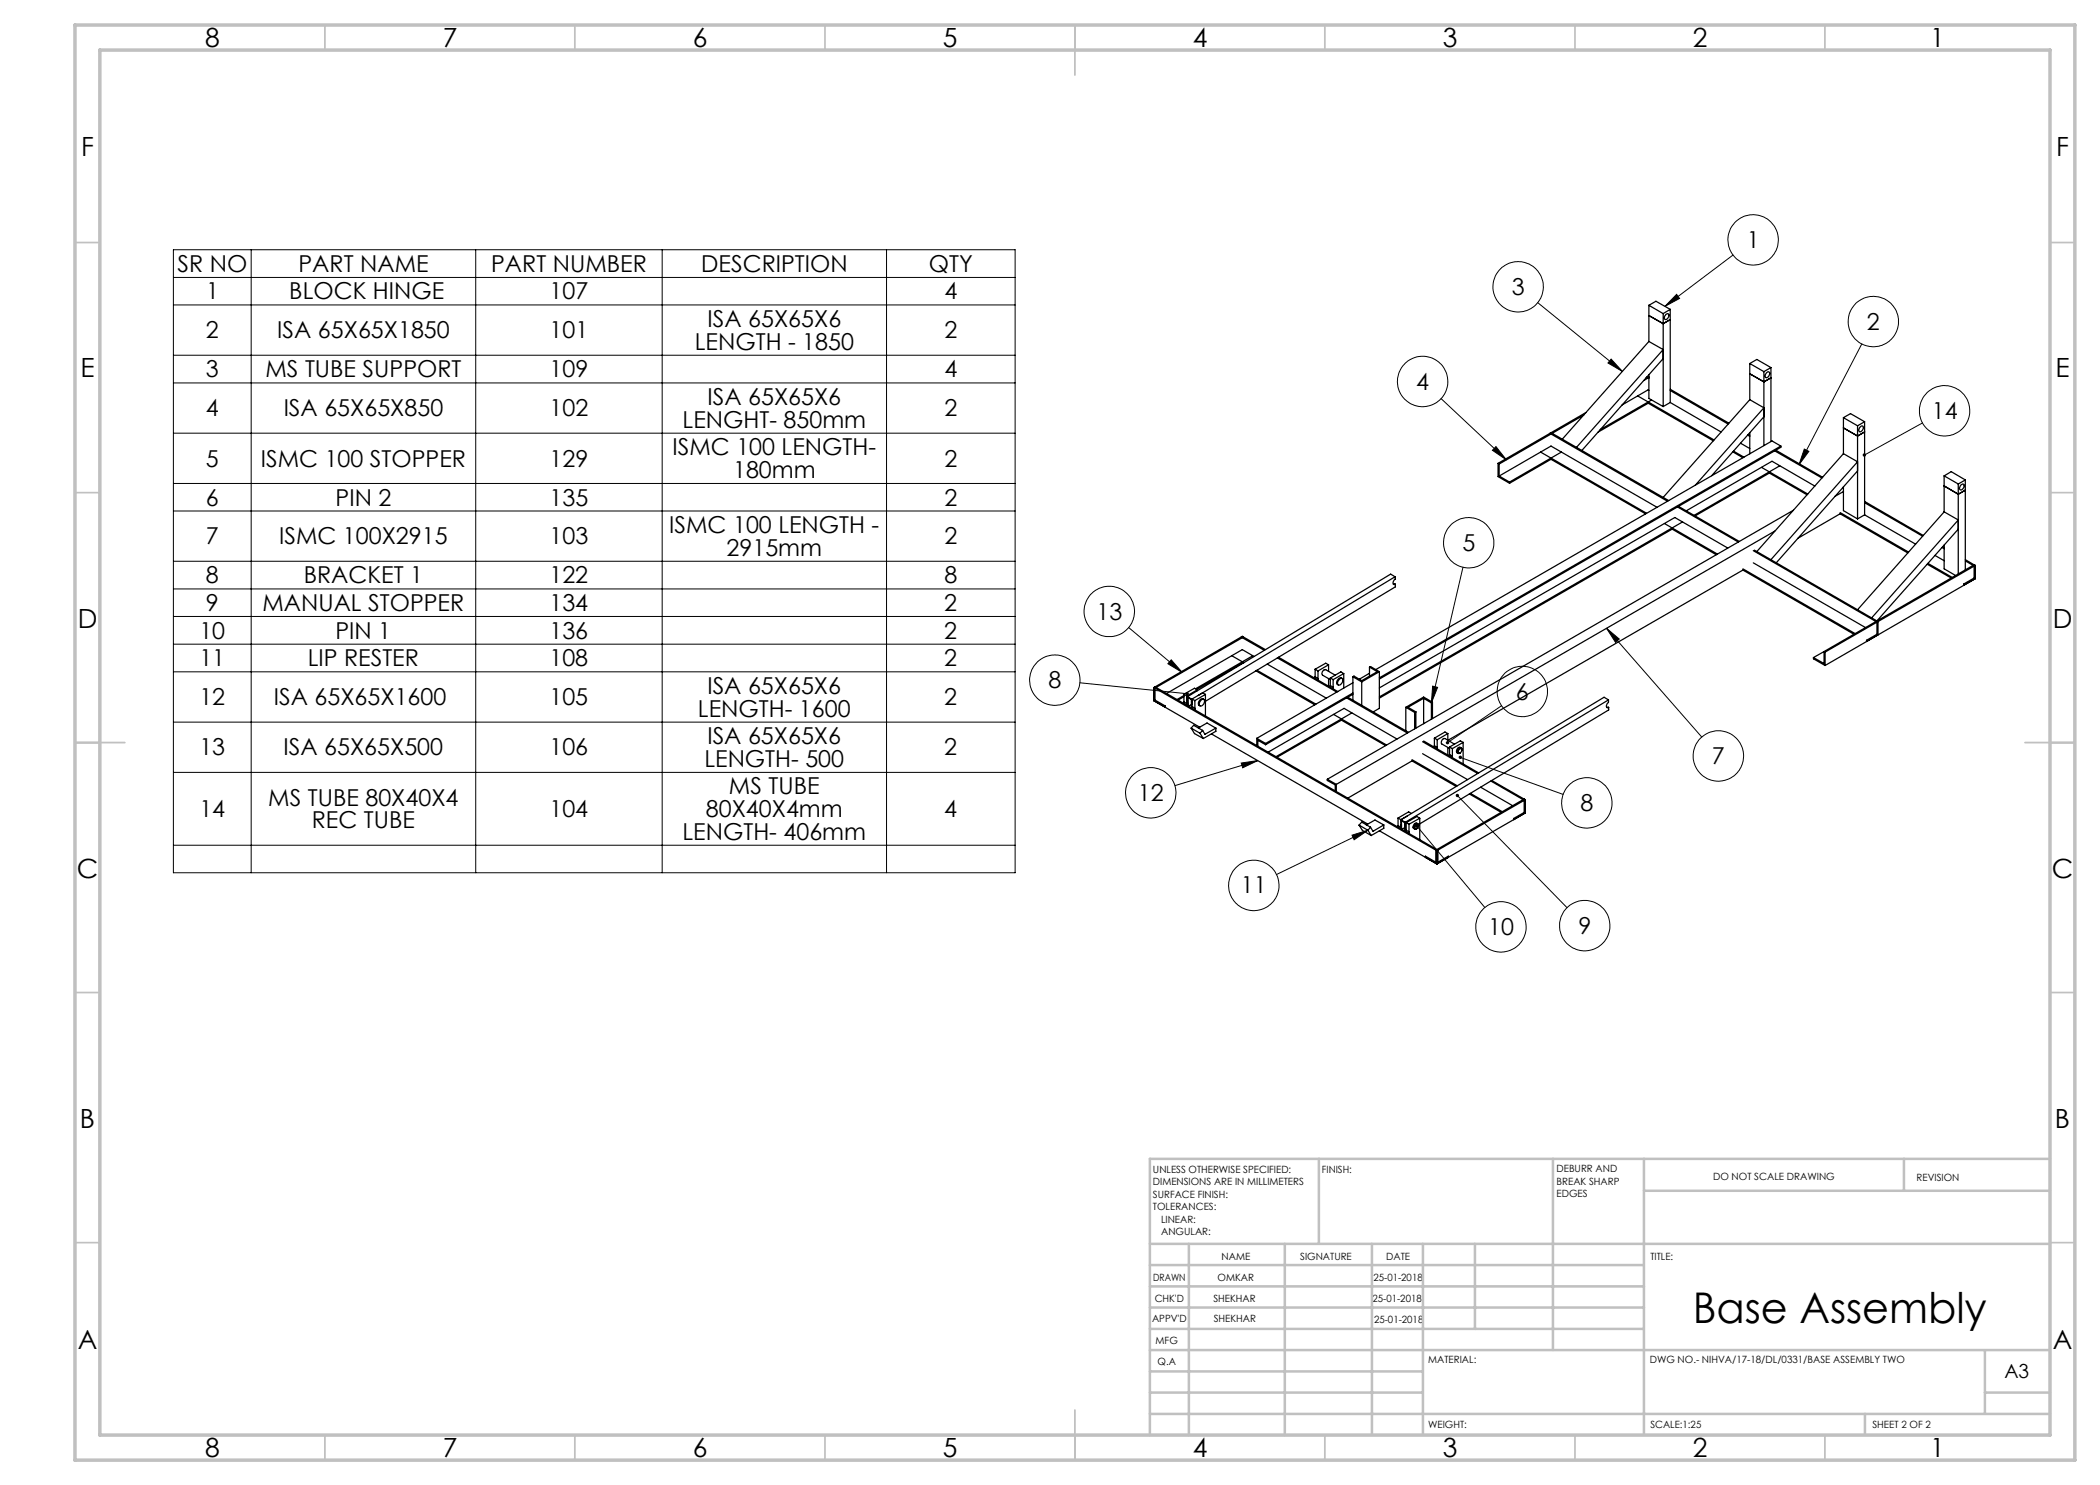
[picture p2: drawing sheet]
<svg xmlns="http://www.w3.org/2000/svg" width="420mm" height="297mm" viewBox="0 0 420 297" stroke-linecap="round" stroke-linejoin="round" font-family="sans-serif">
<g fill="none" stroke="#000" stroke-width=".2">
<path d="M34.7 49.9h168.3v124.7h-168.3zM34.7 55.5h168.3M50.2 49.9v124.7M95.1 49.9v124.7M132.4 49.9v124.7M177.3 49.9v124.7M335.3 58.9l.6 .8-2.9 1.6zM346.6 51l-13.6 10.3M34.7 61h168.3M34.7 71h168.3M34.7 76.6h168.3M288.2 79.7l13.1 12.3"/>
<path d="M307.6 60.5l16.9 13.8M322.2 71.8l2.3 2.5-2.9-1.7zM372.4 68.8l-12.6 24.2M34.7 86.6h168.3M34.7 96.7h168.3M299.2 89.3l2.1 2.7-2.8-1.9zM360.9 89.8l.9 .5-2 2.7zM384.5 84.6l-11.6 6.4M34.7 102.2h168.3M34.7 112.3h168.3M34.7 117.8h168.3M292.6 113.4l-6.3 27.2"/>
<path d="M34.7 123.3h168.3M34.7 128.8h168.3M34.7 134.4h168.3M216 136.6l21.4 2.1M225.7 125.5l10.7 9M234.2 132l2.2 2.5-2.8-1.8zM286.5 137.2l1 .3-1.2 3.1zM321.3 125.7l2.5 2.1-.7 .7zM321.3 125.7l19.1 21.7M34.7 144.4h168.3M34.7 154.5h168.3M248.2 152.6l3.4-.5-3.1 1.5z"/>
<path d="M251.6 152.1l-16.6 5M291.5 159.1l21.9 22.4M292.1 151.5l20.5 7.4M300.3 141.1l-10.8 7.5M34.7 169h168.3M270.4 167l3.2-1-2.8 2zM273.6 166l-18.3 8.9M283.4 165.2l13.6 16.3"/>
<circle cx="303.6" cy="57.4" r="5"/>
<circle cx="350.6" cy="48" r="5"/>
<circle cx="284.5" cy="76.3" r="5"/>
<circle cx="374.7" cy="64.3" r="5"/>
<circle cx="388.9" cy="82.2" r="5"/>
<circle cx="293.7" cy="108.6" r="5"/>
<circle cx="211" cy="136" r="5"/>
<circle cx="221.9" cy="122.3" r="5"/>
<circle cx="304.5" cy="138.3" r="5"/>
<circle cx="230.2" cy="158.6" r="5"/>
<circle cx="343.7" cy="151.2" r="5"/>
<circle cx="250.8" cy="177.1" r="5"/>
<circle cx="317.4" cy="160.6" r="5"/>
<circle cx="300.2" cy="185.4" r="5"/>
<circle cx="316.9" cy="185.1" r="5"/>
</g>
<g fill="none" stroke="#c0c0c0" stroke-width=".35">
<path d="M65 5v5M115 5v5M165 5v5M215 5v10M265 5v5M315 5v5M365 5v5M15 48.5h5M410 48.5h5M15 98.5h5M410 98.5h5M15 148.5h10"/>
<path d="M405 148.5h10M15 198.5h5M410 198.5h5M15 248.5h5M410 248.5h5M65 287v5M115 287v5M165 287v5M215 282v10M265 287v5M315 287v5M365 287v5"/>
</g>
<g fill="none" stroke="#c0c0c0" stroke-width=".5">
<path d="M263.8 231.8v17M310.6 231.8v38.2M328.8 231.8v55.2M328.8 238.2h81.2M380.8 231.8v6.4M410 231.8h-180v55.2M230 248.8h180M230 257.3h98.8M230 253h98.8M237.8 248.8v38.2M257 248.8v38.2M274.4 248.8v38.2"/>
<path d="M284.6 248.8v38.2M295 248.8v17M230 265.8h98.8M230 261.5h98.8M230 278.5h54.6M230 274.3h54.6M230 270h180M397 278.5h13M397 270v12.8M230 282.8h180M373 282.8v4.2"/>
</g>
<path d="M15 5h400v287h-400zM20 10h390v277h-390z" fill="none" stroke="#c0c0c0" stroke-width=".7"/>
<path d="M335.3 58.9l.6 .8-2.9 1.6zM322.2 71.8l2.3 2.5-2.9-1.7zM360.9 89.8l.9 .5-2 2.7zM299.2 89.3l2.1 2.7-2.8-1.9zM321.3 125.7l2.6 2.1-.8 .7zM248.2 152.6l3.4-.5-3.1 1.5zM234.2 132l2.2 2.5-2.8-1.8zM286.5 137.2l1 .3-1.2 3.1zM270.4 167l3.2-1-2.8 2zM291.2 158.9a.34 .34 0 0 0 0 .5 .34 .34 0 0 0 .6-.2 .34 .34 0 0 0-.4-.4l-.2 .1 .3 .2zM237.2 138.5a.34 .34 0 0 0 .1 .6 .34 .34 0 0 0 .5-.3l-.4-.1h.4a.34 .34 0 0 0-.3-.3 .34 .34 0 0 0-.3 .1zM291.9 151.2l-.2 .1 .4 .2-.4-.2a.34 .34 0 0 0 .4 .5 .34 .34 0 0 0 .3-.4 .34 .34 0 0 0-.5-.2zM289.3 148.3l-.1 .4 .3-.1-.3 .1a.34 .34 0 0 0 .5 .1 .34 .34 0 0 0 .1-.5 .34 .34 0 0 0-.5 0zM283.2 165a.33 .33 0 0 0 0 .5 .33 .33 0 0 0 .5-.2 .33 .33 0 0 0-.5-.3l.2 .2zM372.7 90.7l-.1 .5 .3-.2-.3 .2a.34 .34 0 0 0 .4 .1 .34 .34 0 0 0 .2-.5 .34 .34 0 0 0-.5-.1z" fill="#000"/>
<g fill="none" stroke="#000" stroke-width=".25">
<path d="M327.6 79.2l15.2 8.8M329.6 75.3l-.4 .3M329.6 75.3l.2 .1M329.6 75.3l-.2 .2 .4 .2M329.8 68.3l-17.3 19.5M329.8 68.3l2.8 1.6-17.3 19.6M329.8 63.1l2.8 1.6 1.4-.8M329.8 61.1l2.8 1.6M329.8 61.1v7.2M329.8 74.9v4.8l2.8 1.6M329.8 61.1l1.4-.8 2.8 1.6M329.8 78.1l-.2-.1-5.2 3"/>
<path d="M329.8 75.5l-1 .6M332.6 71.7l-16.2 18.4M332.6 62.7v18.6M333.1 62.9a.39 .39 0 0 1 .6-.1 .39 .39 0 0 1 0 .6l-.1 .1a.41 .41 0 0 1-.6 .4 .41 .41 0 0 1 0-.7zM334 61.9l-1.4 .8M334 61.9v18.6M334 78.1l11.6 6.7M334 77.9l11.8 6.7M350 79.9l-17.4 19.6M350 79.9l2.8 1.7-13.7 15.4M350 72.7l2.8 1.6M350 74.8l2.8 1.6 1.4-.8"/>
<path d="M350 72.7v7.2M350 72.7l1.4-.8 2.8 1.6M352.8 74.3v14.8M353.4 74.4h.3a.68 .68 0 0 1 .2 .7 .68 .68 0 0 1-.6 .5 .63 .63 0 0 1-.3-.6 .63 .63 0 0 1 .4-.6zM354.2 73.5l-1.4 .8M354.2 73.5v14.8M299.6 92.7v2.6l2.3 1.4M299.6 92.7l.2 .1M299.8 92.8v2.4M299.8 95.2l2.1 1.2M299.8 95.2l10.4-6 21.2 12.3M301.9 96.4v.3"/>
<path d="M301.9 96.7l8.3-4.8 18.9 10.9M308.1 90.4l21.2 12.3M312.3 90.4l-10.4 6M316.8 83l-17 9.8M317.2 82.5l-17.6 10.2M319.6 86.4l10-5.8 13.1 7.6M330.3 80l-10.3 5.9M334 80.5l-1.4 .8M334 80.5l10.2 5.9M346.6 90.4l2 1.1M346.7 90.2l2.1 1.2M348.1 88.6l1.9 1.1"/>
<path d="M349.5 87l.5 .3M349.7 86.9l.3 .1M350 86.6v4.2M352.3 93.5l9.3 5.3M352.8 83.4l-10.5 11.7M354.9 90.2l9.5 5.4M355.1 90l9.4 5.5M356 93.2l-17.2 9.9M356.2 89.2l-80.3 46.4M356.2 89.2l-1.8-1-79.2 45.7M356.2 89.2v.3l-80.3 46.3M361.4 99l-7.5-4.4-14.9 8.6"/>
<path d="M363 97.2l-8.6-5-17.1 10M368.7 90.7l-17.3 19.6M368.7 90.7l2.8 1.7-17.3 19.5M368.7 85.6l2.8 1.6 1.4-.8M368.7 83.5l2.8 1.7M368.7 83.5v7.2M368.7 97.4v4.7l2.8 1.7M368.7 83.5l1.4-.8 2.8 1.6M368.7 98.3l-1.7 1M371.5 94.2l-16.3 18.4M371.5 85.2v18.6M372 85.5a.4 .4 0 0 1 .6-.3 .4 .4 0 0 1 0 .7l-.1 .2a.4 .4 0 0 1-.7 .2 .4 .4 0 0 1 .1-.6z"/>
<path d="M372.9 84.3l-1.4 .9M372.9 84.3v18.7M388.8 97.2l2.9 1.6 1.4-.8M388.8 95.2l2.9 1.6M388.8 95.2v7.2M388.8 95.2l1.4-.9 2.9 1.7M391.7 96.8v18M392.3 96.9l.2-.1a.46 .46 0 0 1 .4 .4 .46 .46 0 0 1-.3 .5 .39 .39 0 0 1-.6 .2 .39 .39 0 0 1 0-.6zM393.1 96l-1.4 .8M393.1 96v18M278.7 116.8h.3M279 115.4v.4l-.4 .7a.27 .27 0 0 0 .1 .4 .27 .27 0 0 0 .3-.1"/>
<path d="M279 115.4l-.9-.6-40.6 24.5M279 115.4l-39.4 23.7M279 116.8l.1 .6-38 22.9M332.9 104.7l10.6 6.1M333.7 100.1l-23.5-13.6-.2 .2 23.5 13.6M335.5 101.4l12.2 7M335.7 101.3l12.2 7M336.5 104.4l-60.6 35M343.3 110.9l-8.9-5.1-58.5 33.8M345.5 109.6l-10.5-6.1-59.1 34.1M348.6 113.8l22.4 12.9M350.7 112.6l22.4 12.9"/>
<path d="M350.7 110.1l24.7 14.3M350.9 110l24.7 14.3M355 106.2l-87.7 50.7M358.7 102.1l-93.2 53.8M359.6 107.6l8.4-4.8 13.6 7.8M368 102.5l13.7 7.9M372.9 103l-1.4 .8M372.9 103l10.2 5.8M372.9 100.5l11.6 6.7M372.9 100.3l11.8 6.8M385.4 112.9l4.8 2.7M385.6 112.7l4.9 2.8"/>
<path d="M387 111.1l1.8 1M388.4 109.5l.4 .2M388.5 109.3l.3 .2M388.8 102.4l-17.3 19.6M388.8 102.4l2.9 1.6-17.4 19.6M388.8 109v4.8l2.3 1.3M391.7 105.8l-16.3 18.4M393.1 112.2l1.7 1M393.1 111.9l1.9 1.2M394.8 113.2v2.4l-2.1 1.2v.2l2.3-1.3M395 113.1l-30 17.3M395 113.1v2.6"/>
<path d="M395 115.7l-30 17.4M395 113.1l-.2-.1-30 17.3M395 113.1l-.2 .1M230.8 137.5v2.7M230.8 137.5l.2 .1M230.8 137.5l56.6 32.6M230.8 137.5l.2-.1 56.6 32.6M231 137.6v2.4l2.1 1.2v.3l-2.3-1.3M236.8 138.8v1.9M236.8 138.8l.5 .4M236.8 139.3l-1.2 .7M236.8 139.1l-1.4 .8"/>
<path d="M237.3 139.2v1.8M237.5 139.3l.9 .5M237.5 139.3v1.8M238.4 139.8v1M238.4 139.8h.1M238.4 139.8v1.8M238.4 139.8l.6 .3M239.5 138l-.6-.3-2.1 1.1M239.5 138l-2.2 1.2M239.5 138v.1M240.3 139.9h.2a.48 .48 0 0 1 .5 .3 .48 .48 0 0 1-.2 .6h-.1a.47 .47 0 0 1-.7 .4 .47 .47 0 0 1 0-.8zM240.7 139.9a.78 .78 0 0 0-.8 .1 .78 .78 0 0 0-.2 .8l.3 .4"/>
<path d="M241.1 138.9l-2.1 1.2M241.1 138.9v4.3M241.1 138.9l-.6-.3-2.1 1.2M246.4 131.2l2.4 1.3M248.5 127.3l.2 .1-17.7 10.2M248.5 127.3l-17.7 10.2M248.5 127.3l-.3 .1 4.7 2.7M248.5 127.3l4.6 2.6M248.6 132.6l-9.3 5.3M250.5 131.2l-11.4 6.6M250.8 131.3l-2.3-1.4-15.2 8.8M251.2 134.2l11.8 6.8"/>
<path d="M251.4 134.1l11.8 6.7M253.4 132.8l11.9 6.8M255.5 131.6l11.9 6.8M255.7 131.4l11.9 6.9M263 133.8v1.9M263 133.8l.6 .4M263 135.4l.6 .3M263.6 134.2v1.8M265.7 133l-2.1 1.2M265.7 133v1.3M265.7 135.7v1.5M265.7 133l-.6-.4-2.1 1.2"/>
<path d="M266.1 135.6v1.8M266.1 135.6l.5 .3M266.1 137.1l.5 .3M266.6 135.9v1.9M267.1 135l-2-1.1a.71 .71 0 0 0-.6 1.1l1.6 .9M267.9 135.8a.43 .43 0 0 1 .6 0 .43 .43 0 0 1 0 .7l-.1 .1a.46 .46 0 0 1-.7 .4 .46 .46 0 0 1-.1-.7zM268.4 135.7a.77 .77 0 0 0-.9 .3 .77 .77 0 0 0 .2 1M268.7 134.7l-2.1 1.2M268.7 134.7v2.9M268.7 134.7l-.5-.3-2.1 1.2M269.3 139.6l12.2 7M269.6 139.4l12.1 7.1"/>
<path d="M270.6 135.4l1.7 1M270.6 135.4v4.6M270.6 138.6l-17.5 10.1M270.6 136.6l-19.2 11.1M270.6 138.8l-17.5 10.1M272.3 136.4v4.7M273.9 133.4l1.5 .9-3.1 1.8-1.5-.9-.2 .2M273.9 133.4l.2-.1 1.8 1M273.9 133.4v1.8M273.9 134.7l-2 1.2M275.9 134.3l-3.6 2.1M275.9 134.3v7.4l-1.3 .7"/>
<path d="M284.7 139.7l1.6 .9M284.7 139.7l-3.1 1.8 1.6 .9M284.7 139.7v5M321.7 140v.5a.56 .56 0 0 0-.4 .5 .56 .56 0 0 0 .3 .5h.1M321.7 140l-.9-.6-40.6 24.6M321.7 140l-40.6 24.5M362.7 131.5v.3l2.3 1.3M364.8 130.3v2.4l-2.1-1.2M364.8 130.3l.2 .1M364.8 130.3l-2.1 1.2M365 130.4v2.7M370.8 126.9l-22.2-12.9-59 34.1"/>
<path d="M375.6 124.3v2.7l-2.3 1.3v-.2l2.1-1.2v-2.5M375.6 124.3l-.2 .1M230.8 140.2l9.2 5.2M236.8 140.4l.5 .3M237.6 141.2v-1.7l.7 .4v1.7M238.2 145.6l1.8 1M238.2 145.6l.5-.5 1.8 1M238.2 145.6l.7 1.1 1.8 1M238.3 140.9l-.6 .3M238.4 141.3l.6 .3M239 140.1v1.9M239.7 145.6l1.7-1 1.8 1"/>
<path d="M240 146.6l.7 1.1M240.5 146.1l-.5 .5M242.3 146.8l31.2 18M243.2 145.6v.7l-2.5 1.4M243.2 145.6l-2.2 1.3-.5-.8M251.4 147.7l1.7 1M251.4 147.7v1.4M253.1 148.7v.2M253.1 148.9l-1.5-.8v1.1M265.5 155.9l1.8 1M265.5 155.9v.2l1.6 .9v1.2M266.7 142.9l10.6 6.1"/>
<path d="M267.3 156.9v1.4M270.4 142.6l-15.2 8.7M277.1 149.1l-8.8-5.1-12.9 7.4M279.4 147.8l-10.6-6.1-15.2 8.7M281.2 141.5v4.7M281.2 141.5l1.7 1M282.4 151.9l9.1 5.3M282.9 142.5v3.3M283.2 142.4l-.3 .1M283.2 142.4v3.2M284.5 150.7l9 5.2M284.5 148.3l11 6.4"/>
<path d="M284.7 148.2l11 6.4M286.3 140.6v3.2M286.5 140.4l-1.8-1-3.5 2.1M286.5 140.4l-.2 .2M286.5 140.4v3.3M286.9 147.6v1.9M286.9 147.6l.5 .4M286.9 149.2l.5 .3M287.4 148v1.8M289.6 146.7l-2.2 1.3M289.6 146.7v1.4M289.6 149.5v1.5"/>
<path d="M289.6 146.7l-.6-.3-2.1 1.2M289.9 149.4v1.8M289.9 149.4l.6 .3M289.9 150.9l.6 .3M290.5 149.7v1.8M290.9 148.8l-1.9-1.1a.73 .73 0 0 0-.6 1.1l1.5 .9M291.3 157.3l-8.9-5.1-12.8 7.4M291.8 150a.34 .34 0 0 1 .5-.3 .34 .34 0 0 1 0 .6l-.1 .1a.34 .34 0 0 1-.5 .2 .34 .34 0 0 1 0-.6zM292.2 149.6l-.2-.1a.74 .74 0 0 0-.6 1.1l.2 .1M292.4 150v-.1a.4 .4 0 0 0-.5-.3 .4 .4 0 0 0-.3 .4l-.1 .3 .1 .4 .4-.1M292.6 148.5l-.5-.3-2.2 1.2M292.6 148.5l-2.1 1.2"/>
<path d="M292.6 148.5v4.3M293.9 158.8l6.3 3.7M294.1 158.7l6.4 3.6M296.1 157.4l6.4 3.7M298.2 156.2l6.6 3.9M298.3 156.1l6.7 3.8M305 159.9l-17.6 10.2M305 159.9l-.2-.1-17.6 10.2M305 159.9v2.7M305 159.9l-.2 .2M321.3 141.5h.4M321.7 141.5v.5l-37.7 22.8"/>
<path d="M271.8 165l1.8 1M271.8 165l.5-.6 1.8 1M271.8 165l.7 1.1 1.7 1M273.3 165l1.7-1 1.8 1M273.6 166l.6 1.1M274.1 165.4l-.5 .6M275.9 166.2l11.5 6.6M276.8 165v.7l-2.6 1.4M276.8 165l-2.2 1.3-.5-.9M279.6 163.6l.6 .3M279.6 165.1l.6 .3M279.6 163.6v1.8"/>
<path d="M280.2 164l.9 .5M280.2 164v1.8v-.8M280.2 163.9v.1M280.3 165.8v-1.7l.7 .4v1.7M281 165.5l-.6 .4M281.1 164.5v1.8M281.2 164.5v1.9M281.2 164.5l.6 .3M281.2 166l.6 .4M281.4 163.2l-1.2 .7M281.8 164.8v1.9M282.3 162.7l-.6-.3-2.1 1.2"/>
<path d="M283.3 164.9l.1-.1a.52 .52 0 0 1 .2 .7 .52 .52 0 0 1-.5 .3l-.1-.4zM283.6 164.7a.68 .68 0 0 0-.8 .2 .68 .68 0 0 0-.2 .7l.4 .2M283.7 165.1v-.1a.34 .34 0 0 0-.3-.3 .34 .34 0 0 0-.4 .3l-.2 .6 .2 .3 .4-.1M284 163.7l-2.2 1.1M284 163.7v4.2M284 163.7l-.6-.4-2.2 1.2M287.2 170l.2 .1M287.2 170v2.4l-2.1-1.2v.3l2.3 1.3M287.4 170.1v2.7M287.6 170l-.2 .1M287.6 170v2.4l2.1-1.2v.3l-2.3 1.3M304.8 160.1v2.4l-2 1.2v.2l2.2-1.3"/>
<path d="M305 162.6l-17.6 10.2"/>
<circle cx="291.4" cy="150.3" r=".09"/>
<circle cx="282.7" cy="165.5" r=".09"/>
</g>
<text font-size="8.5" x="338.5" y="264.5">Base Assembly</text>
<g font-size="5.3">
<text x="41" y="9.5">8</text>
<text x="88.5" y="9.5">7</text>
<text x="138.5" y="9.5">6</text>
<text x="188.5" y="9.5">5</text>
<text x="238.5" y="9.5">4</text>
<text x="288.5" y="9.5">3</text>
<text x="338.5" y="9.5">2</text>
<text x="386" y="9.5">1</text>
<text x="16.2" y="31.3">F</text>
<text x="411.2" y="31.3">F</text>
<text x="16.1" y="75.5">E</text>
<text x="411.1" y="75.5">E</text>
<text x="15.5" y="125.5">D</text>
<text x="410.5" y="125.5">D</text>
<text x="15.4" y="175.5">C</text>
<text x="410.4" y="175.5">C</text>
<text x="16" y="225.5">B</text>
<text x="411" y="225.5">B</text>
<text x="15.5" y="269.8">A</text>
<text x="410.5" y="269.8">A</text>
<text x="41" y="291.5">8</text>
<text x="88.5" y="291.5">7</text>
<text x="138.5" y="291.5">6</text>
<text x="188.5" y="291.5">5</text>
<text x="238.5" y="291.5">4</text>
<text x="288.5" y="291.5">3</text>
<text x="338.5" y="291.5">2</text>
<text x="386" y="291.5">1</text>
</g>
<g font-size="4.7">
<text x="349.4" y="49.6">1</text>
<text x="35.5" y="54.4">SR NO</text>
<text x="41.2" y="59.9">1</text>
<text x="57.9" y="59.9">BLOCK HINGE</text>
<text x="59.7" y="54.4">PART NAME</text>
<text x="98.2" y="54.4">PART NUMBER</text>
<text x="109.9" y="59.9">107</text>
<text x="140.3" y="54.4">DESCRIPTION</text>
<text x="185.8" y="54.4">QTY</text>
<text x="188.9" y="59.9">4</text>
<text x="302.3" y="59">3</text>
<text x="141.5" y="65.4">ISA 65X65X6</text>
<text x="373.4" y="65.9">2</text>
<text x="41.2" y="67.7">2</text>
<text x="55.5" y="67.7">ISA 65X65X1850</text>
<text x="109.9" y="67.7">101</text>
<text x="139" y="69.9">LENGTH - 1850</text>
<text x="188.9" y="67.7">2</text>
<text x="41.2" y="75.5">3</text>
<text x="53.1" y="75.5">MS TUBE SUPPORT</text>
<text x="109.9" y="75.5">109</text>
<text x="188.9" y="75.5">4</text>
<text x="283.2" y="77.9">4</text>
<text x="41.2" y="83.3">4</text>
<text x="56.7" y="83.3">ISA 65X65X850</text>
<text x="109.9" y="83.3">102</text>
<text x="141.5" y="81">ISA 65X65X6</text>
<text x="188.9" y="83.3">2</text>
<text x="386.3" y="83.8">14</text>
<text x="136.5" y="85.5">LENGHT- 850mm</text>
<text x="41.2" y="93.3">5</text>
<text x="52.2" y="93.3">ISMC 100 STOPPER</text>
<text x="109.9" y="93.3">129</text>
<text x="134.5" y="91.1">ISMC 100 LENGTH-</text>
<text x="146.6" y="95.6">180mm</text>
<text x="188.9" y="93.3">2</text>
<text x="41.2" y="101.1">6</text>
<text x="67.1" y="101.1">PIN 2</text>
<text x="109.9" y="101.1">135</text>
<text x="188.9" y="101.1">2</text>
<text x="133.9" y="106.6">ISMC 100 LENGTH -</text>
<text x="41.2" y="108.9">7</text>
<text x="55.8" y="108.9">ISMC 100X2915</text>
<text x="109.9" y="108.9">103</text>
<text x="145.3" y="111.2">2915mm</text>
<text x="188.9" y="108.9">2</text>
<text x="292.5" y="110.2">5</text>
<text x="41.2" y="116.7">8</text>
<text x="60.7" y="116.7">BRACKET 1</text>
<text x="109.9" y="116.7">122</text>
<text x="188.9" y="116.7">8</text>
<text x="41.2" y="122.2">9</text>
<text x="52.5" y="122.2">MANUAL STOPPER</text>
<text x="109.9" y="122.2">134</text>
<text x="188.9" y="122.2">2</text>
<text x="219.3" y="123.9">13</text>
<text x="39.9" y="127.7">10</text>
<text x="67.1" y="127.7">PIN 1</text>
<text x="109.9" y="127.7">136</text>
<text x="188.9" y="127.7">2</text>
<text x="39.9" y="133.3">11</text>
<text x="61.6" y="133.3">LIP RESTER</text>
<text x="109.9" y="133.3">108</text>
<text x="188.9" y="133.3">2</text>
<text x="209.7" y="137.6">8</text>
<text x="39.9" y="141">12</text>
<text x="54.8" y="141">ISA 65X65X1600</text>
<text x="109.9" y="141">105</text>
<text x="139.6" y="143.3">LENGTH- 1600</text>
<text x="141.5" y="138.8">ISA 65X65X6</text>
<text x="188.9" y="141">2</text>
<text x="303.2" y="139.9">6</text>
<text x="141.5" y="148.8">ISA 65X65X6</text>
<text x="39.9" y="151.1">13</text>
<text x="56.7" y="151.1">ISA 65X65X500</text>
<text x="109.9" y="151.1">106</text>
<text x="140.9" y="153.4">LENGTH- 500</text>
<text x="188.9" y="151.1">2</text>
<text x="342.4" y="152.8">7</text>
<text x="53.7" y="161.1">MS TUBE 80X40X4</text>
<text x="145.8" y="158.9">MS TUBE</text>
<text x="227.6" y="160.2">12</text>
<text x="39.9" y="163.4">14</text>
<text x="62.4" y="165.7">REC TUBE</text>
<text x="109.9" y="163.4">104</text>
<text x="136.5" y="167.9">LENGTH- 406mm</text>
<text x="141.2" y="163.4">80X40X4mm</text>
<text x="188.9" y="163.4">4</text>
<text x="316.1" y="162.2">8</text>
<text x="248.2" y="178.7">11</text>
<text x="297.6" y="187">10</text>
<text x="315.7" y="186.7">9</text>
</g>
<text font-size="3.9" x="400.9" y="275.5">A3</text>
<g font-size="2">
<text x="230.6" y="234.6">UNLESS OTHERWISE SPECIFIED:</text>
<text x="230.6" y="237.1">DIMENSIONS ARE IN MILLIMETERS</text>
<text x="230.6" y="239.6">SURFACE FINISH:</text>
<text x="264.4" y="234.6">FINISH:</text>
<text x="311.3" y="234.5">DEBURR AND</text>
<text x="311.3" y="237">BREAK SHARP</text>
<text x="311.3" y="239.5">EDGES</text>
<text x="342.6" y="236">DO NOT SCALE DRAWING</text>
<text x="383.3" y="236.2">REVISION</text>
<text x="230.6" y="242.1">TOLERANCES:</text>
<text x="232.2" y="244.6">LINEAR:</text>
<text x="232.2" y="247.1">ANGULAR:</text>
<text x="244.3" y="252">NAME</text>
<text x="260" y="251.9">SIGNATURE</text>
<text x="277.2" y="251.9">DATE</text>
<text x="330.1" y="251.9">TITLE:</text>
<text x="230.6" y="256.1">DRAWN</text>
<text x="243.5" y="256.1">OMKAR</text>
<text x="274.7" y="256.1">25-01-2018</text>
<text x="230.9" y="260.3">CHK'D</text>
<text x="242.7" y="260.3">SHEKHAR</text>
<text x="274.5" y="260.3">25-01-2018</text>
<text x="230.4" y="264.4">APPV'D</text>
<text x="231.1" y="268.8">MFG</text>
<text x="242.8" y="264.4">SHEKHAR</text>
<text x="274.8" y="264.6">25-01-2018</text>
<text x="231.5" y="273">Q.A</text>
<text x="285.6" y="272.5">MATERIAL:</text>
<text x="330" y="272.5">DWG NO.- NIHVA/17-18/DL/0331/BASE ASSEMBLY TWO</text>
<text x="285.6" y="285.5">WEIGHT:</text>
<text x="330.1" y="285.6">SCALE:1:25</text>
<text x="374.5" y="285.6">SHEET 2 OF 2</text>
</g>
</svg>
